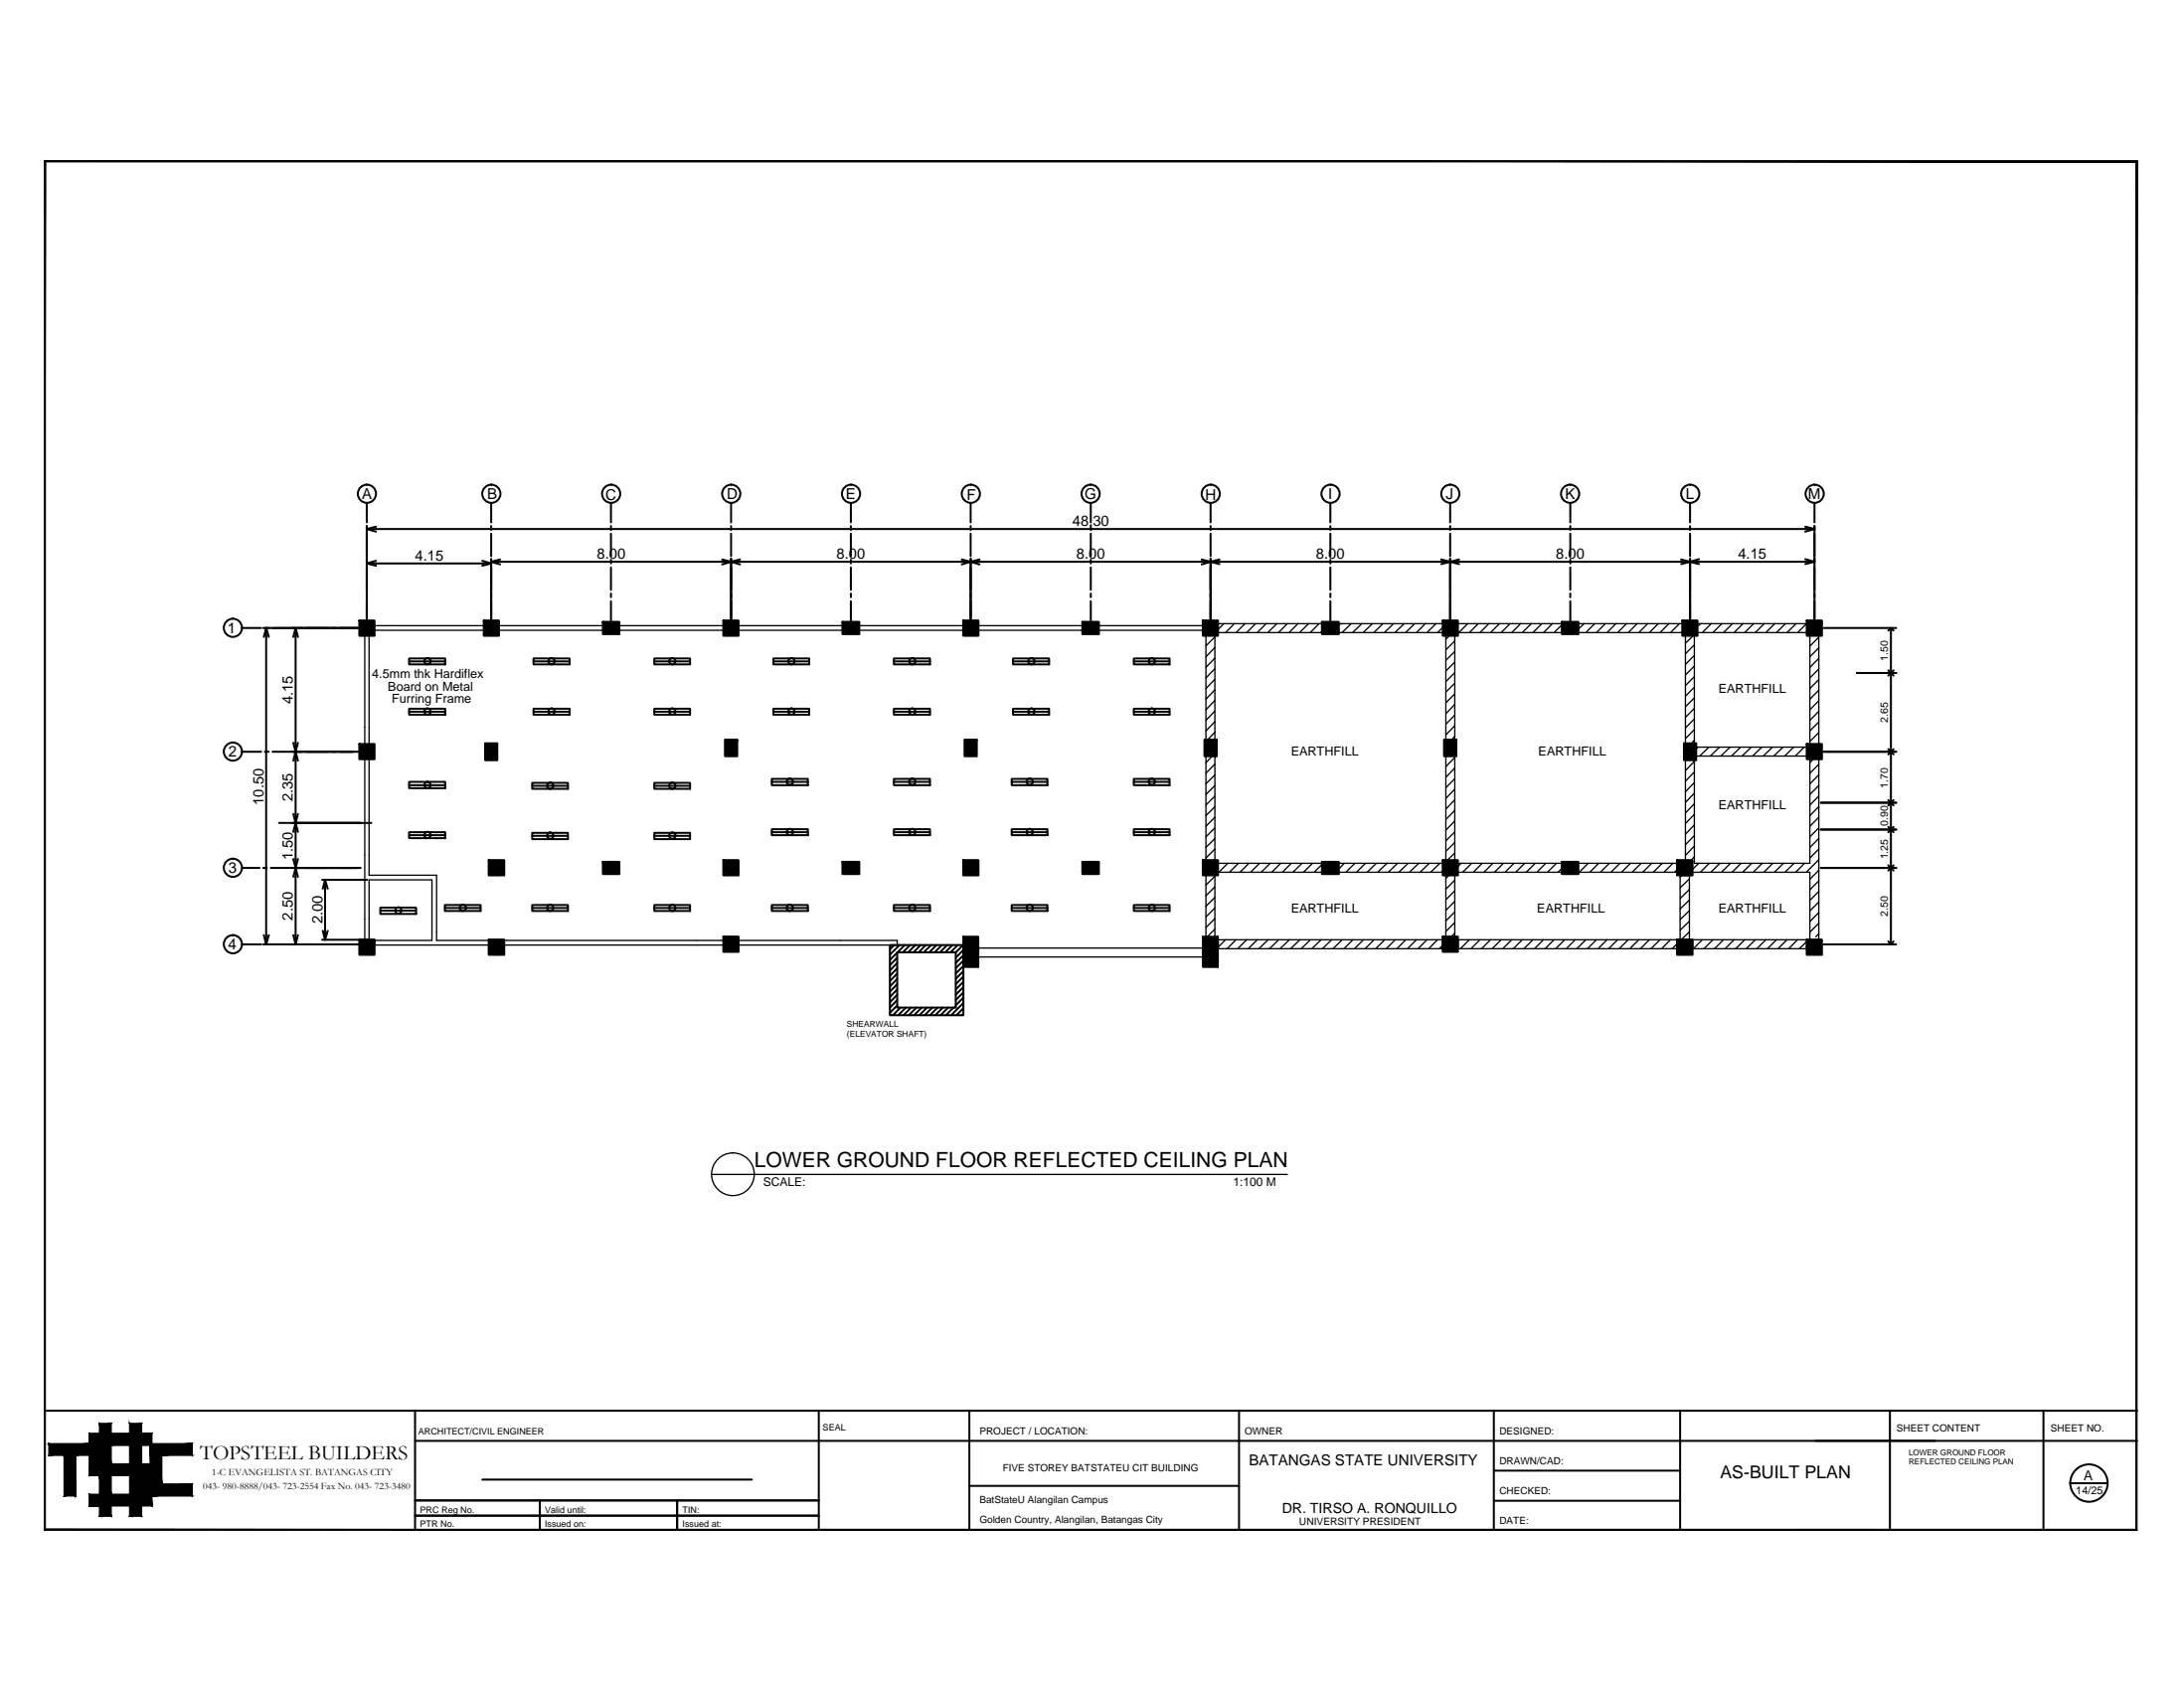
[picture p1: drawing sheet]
<svg xmlns="http://www.w3.org/2000/svg" width="279mm" height="216mm" viewBox="0 0 279 216" stroke-linecap="round" stroke-linejoin="round" font-family="sans-serif">
<!-- layer: 0.3 -->
<g fill="none" stroke="#000" stroke-width=".17">
<path d="M155.8 79.8h13.3M156.6 79.8l-.8 .7M157.9 79.8l-1.1 1.1M159.3 79.8l-1.2 1.1M160.6 79.8l-1.1 1.1M162 79.8l-1.2 1.1M163.3 79.8l-1.1 1.1M164.7 79.8l-1.2 1.1M166 79.8l-1.1 1.1M167.4 79.8l-1.1 1.1M168.8 79.8l-1.2 1.1M171.3 79.8h13.3"/>
<path d="M171.5 79.8l-.2 .2M172.9 79.8l-1.2 1.1M174.2 79.8l-1.2 1.1M175.6 79.8l-1.2 1.1M176.9 79.8l-1.2 1.1M178.3 79.8l-1.2 1.1M179.6 79.8l-1.2 1.1M181 79.8l-1.2 1.1M182.3 79.8l-1.1 1.1M183.7 79.8l-1.1 1.1M186.5 79.8h13.3M187.8 79.8l-1.2 1.1"/>
<path d="M189.1 79.8l-1.1 1.1M190.5 79.8l-1.2 1.1M191.8 79.8l-1.1 1.1M193.2 79.8l-1.2 1.1M194.5 79.8l-1.1 1.1M195.9 79.8l-1.2 1.1M197.2 79.8l-1.1 1.1M198.6 79.8l-1.1 1.1M199.8 79.9l-1 1M201.9 79.8h13.3M202.7 79.8l-.8 .7M204 79.8l-1.1 1.1"/>
<path d="M205.4 79.8l-1.2 1.1M206.7 79.8l-1.1 1.1M208.1 79.8l-1.2 1.1M209.4 79.8l-1.1 1.1M210.8 79.8l-1.2 1.1M212.1 79.8l-1.1 1.1M213.5 79.8l-1.1 1.1M214.9 79.8l-1.2 1.1M217.1 79.8h14.1M217.6 79.8l-.5 .4M218.9 79.8l-1.1 1.1M220.3 79.8l-1.2 1.1"/>
<path d="M221.6 79.8l-1.1 1.1M223 79.8l-1.2 1.1M224.3 79.8l-1.1 1.1M225.7 79.8l-1.1 1.1M227 79.8l-1.1 1.1M228.4 79.8l-1.1 1.1M229.8 79.8l-1.2 1.1M231.1 79.8l-1.1 1.1M46.7 81.3v13.9M46.7 97.1v23.1M47.2 81.3v13.9M47.2 97.1v14.8h8.7v8.4h6.6"/>
<path d="M47.9 80.6h14M47.9 80h14M63.8 80.6h13.3M63.8 80h13.3M79.2 80.6h13.4M79.2 80h13.4M94.5 80.6h13.3M94.5 80h13.3M109.9 80.6h13.3M109.9 80h13.3M125.2 80.6h13.3M125.2 80h13.3"/>
<path d="M140.6 80.6h13.3M140.6 80h13.3M154.3 81.3v13.3M154.3 96.7v13.3M155.1 96.7l-.8 .9M155.4 81.5l-1.1 1.1M155.4 82.8l-1.1 1.2M155.4 84.2l-1.1 1.2M155.4 85.5l-1.1 1.2M155.4 86.9l-1.1 1.2M155.4 88.2l-1.1 1.2M155.4 89.6l-1.1 1.2"/>
<path d="M155.4 90.9l-1.1 1.2M155.4 92.3l-1.1 1.2M155.4 93.7l-.9 .9M155.4 97.7l-1.1 1.2M155.4 99.1l-1.1 1.2M155.4 81.3v13.3M155.4 96.7v13.3M155.8 80.9h13.3M169.1 80.7l-.1 .2M171.3 80.9h13.3M184.6 80.2l-.7 .7M185 81.3v13.3"/>
<path d="M185 96.7v13.3M185.4 81.3l-.4 .5M186.1 82l-1.1 1.1M186.1 83.3l-1.1 1.2M186.1 84.7l-1.1 1.1M186.1 86l-1.1 1.2M186.1 87.4l-1.1 1.1M186.1 88.7l-1.1 1.2M186.1 90.1l-1.1 1.2M186.1 91.5l-1.1 1.1M186.1 92.8l-1.1 1.2M186.1 94.2l-.4 .4"/>
<path d="M186.1 96.9l-1.1 1.2M186.1 98.2l-1.1 1.2M186.1 99.6l-1.1 1.2M186.1 81.3v13.3M186.1 96.7v13.3M186.5 80.9h13.3M201.9 80.9h13.3M215.2 80.7l-.1 .2M215.6 81.3v13.8M215.6 97.2v12.8M216.6 81.3l-1 1M216.8 82.5l-1.2 1.1"/>
<path d="M216.8 83.8l-1.2 1.2M216.8 85.2l-1.2 1.1M216.8 86.5l-1.2 1.2M216.8 87.9l-1.2 1.1M216.8 89.3l-1.2 1.1M216.8 90.6l-1.2 1.2M216.8 92l-1.2 1.1M216.8 93.3l-1.2 1.2M216.8 94.7l-.4 .4M216.8 97.4l-1.2 1.2M216.8 98.7l-1.2 1.2M216.8 81.3v13.8"/>
<path d="M217 96.7h14.2M217 95.6h14.2M217.1 80.9h14.1M217.2 95.6l-.2 .3M218.6 95.6l-1.2 1.1M220 95.6l-1.2 1.1M221.3 95.6l-1.2 1.1M222.7 95.6l-1.2 1.1M224 95.6l-1.1 1.1M225.4 95.6l-1.2 1.1M226.8 95.6l-1.2 1.1M228.1 95.6l-1.2 1.1"/>
<path d="M229.5 95.6l-1.2 1.1M230.8 95.6l-1.1 1.1M231.2 96.6l-.2 .1M231.5 97.1v13.3h-14.7v-13.2M231.5 81.3v13.9M232 97.1l-.5 .5M232.7 81.5l-1.2 1.1M232.7 82.9l-1.2 1.1M232.7 84.2l-1.2 1.2M232.7 85.6l-1.2 1.1M232.7 86.9l-1.2 1.2M232.7 88.3l-1.2 1.1"/>
<path d="M232.7 89.6l-1.2 1.2M232.7 91l-1.2 1.1M232.7 92.3l-1.2 1.2M232.7 93.7l-1.2 1.1M232.7 95.1l-.1 .1M232.7 97.8l-1.2 1.1M232.7 99.1l-1.2 1.2M232.7 81.3v13.9M232.7 97.1v23.1M154.3 111.9v7.9M155.4 112.1l-1.1 1.1M155.4 114.8l-1.1 1.1"/>
<path d="M155.4 116.1l-1.1 1.2M155.4 117.5l-1.1 1.1M155.4 118.8l-1 1M155.4 113.4l-1.1 1.2M155.4 100.5l-1.1 1.1M155.4 101.8l-1.1 1.2M155.4 103.2l-1.1 1.1M155.4 104.5l-1.1 1.2M155.4 105.9l-1.1 1.1M155.4 107.2l-1.1 1.2M155.4 108.6l-1.1 1.1M155.4 110h-.1"/>
<path d="M155.4 111.9v7.9M155.8 110.4h13.3M155.8 111.6h13.3M157.1 110.4l-1.2 1.2M158.4 110.4l-1.1 1.2M159.8 110.4l-1.2 1.2M161.1 110.4l-1.1 1.2M162.5 110.4l-1.2 1.2M163.8 110.4l-1.1 1.2M165.2 110.4l-1.1 1.2M166.6 110.4l-1.2 1.2M167.9 110.4l-1.1 1.2"/>
<path d="M169.1 110.5l-1 1.1M171.3 110.4h13.3M171.3 111.6h13.3M172 110.4l-.7 .8M173.3 110.4l-1.1 1.2M174.7 110.4l-1.2 1.2M176.1 110.4l-1.2 1.2M177.4 110.4l-1.2 1.2M178.8 110.4l-1.2 1.2M180.1 110.4l-1.1 1.2M181.5 110.4l-1.2 1.2M182.9 110.4l-1.2 1.2"/>
<path d="M184.2 110.4l-1.2 1.2M184.6 111.4l-.2 .2M185 111.9v7.9M185.3 111.9l-.3 .5M186.1 112.6l-1.1 1.1M186.1 113.9l-1.1 1.2M186.1 115.3l-1.1 1.1M186.1 116.6l-1.1 1.2M186.1 118l-1.1 1.1M186.1 119.4l-.5 .4M186.1 100.9l-1.1 1.2M186.1 102.3l-1.1 1.2"/>
<path d="M186.1 103.6l-1.1 1.2M186.1 105l-1.1 1.2M186.1 106.4l-1.1 1.1M186.1 107.8l-1.1 1.1M186.1 109.1l-1 .9M186.1 111.9v7.9M186.5 110.4h13.3M186.5 111.6h13.3M186.9 110.4l-.4 .4M188.3 110.4l-1.2 1.2M189.6 110.4l-1.1 1.2M191 110.4l-1.2 1.2"/>
<path d="M192.3 110.4l-1.1 1.2M193.7 110.4l-1.2 1.2M195 110.4l-1.1 1.2M196.4 110.4l-1.1 1.2M197.8 110.4l-1.2 1.2M199.1 110.4l-1.1 1.2M199.8 111.1l-.5 .5M201.9 110.4h12.7M201.9 111.6h12.7M203.2 110.4l-1.2 1.2M204.5 110.4l-1.1 1.2M205.9 110.4l-1.2 1.2"/>
<path d="M207.2 110.4l-1.1 1.2M208.6 110.4l-1.2 1.2M209.9 110.4l-1.1 1.2M211.3 110.4l-1.1 1.2M212.7 110.4l-1.2 1.2M214 110.4l-1.1 1.2M214.6 111.2l-.4 .4M214.9 111.9v8.3M215.2 111.9l-.3 .3M216.1 112.4l-1.2 1.2M216.1 113.8l-1.2 1.1M216.1 115.1l-1.2 1.2"/>
<path d="M216.1 116.5l-1.2 1.1M216.1 117.8l-1.2 1.2M216.1 119.2l-1 1M216.1 111.9v8.3M216.5 111.6h15v8.6M216.8 100.1l-1.2 1.2M216.8 101.4l-1.2 1.2M216.8 102.8l-1.2 1.2M216.8 104.2l-1.2 1.1M216.8 105.5l-1.2 1.2M216.8 106.9l-1.2 1.1M216.8 108.2l-1.2 1.2"/>
<path d="M216.8 109.6l-.5 .4M217.3 110.4l-.8 .8M218.7 110.4l-1.2 1.2M220 110.4l-1.1 1.2M221.4 110.4l-1.2 1.2M222.7 110.4l-1.1 1.2M224.1 110.4l-1.2 1.2M225.4 110.4l-1.1 1.2M226.8 110.4l-1.1 1.2M228.1 110.4l-1.1 1.2M229.5 110.4l-1.1 1.2M230.9 110.4l-1.2 1.2"/>
<path d="M232.7 100.5l-1.2 1.1M232.7 101.8l-1.2 1.2M232.7 103.2l-1.2 1.1M232.7 104.5l-1.2 1.2M232.7 105.9l-1.2 1.1M232.7 107.2l-1.2 1.2M232.7 108.6l-1.2 1.1M232.7 110l-1.6 1.6M232.7 111.3l-1.2 1.2M232.7 112.7l-1.2 1.1M232.7 114l-1.2 1.2M232.7 115.4l-1.2 1.1"/>
<path d="M232.7 116.7l-1.2 1.2M232.7 118.1l-1.2 1.1M232.7 119.4l-.4 .4M47.2 120.2v-7.7h8.1v7.8h-7.4M47.9 120.9h14.6M64.5 120.3h28.1M64.5 120.9h28.1M94.5 120.3h20.3v.6h-20.3M125.2 121.3h28.7M125.2 122.4h28.7M155.8 120.2h28.8M155.8 121.3h28.8"/>
<path d="M156.8 120.2l-1 1M158.1 120.2l-1.1 1.1M159.5 120.2l-1.2 1.1M160.8 120.2l-1.1 1.1M162.2 120.2l-1.1 1.1M163.6 120.2l-1.2 1.1M164.9 120.2l-1.1 1.1M166.3 120.2l-1.2 1.1M167.7 120.2l-1.2 1.1M169 120.2l-1.2 1.1M170.4 120.2l-1.2 1.1M171.7 120.2l-1.2 1.1"/>
<path d="M173.1 120.2l-1.2 1.1M174.4 120.2l-1.1 1.1M175.8 120.2l-1.2 1.1M177.1 120.2l-1.1 1.1M178.5 120.2l-1.2 1.1M179.8 120.2l-1.1 1.1M181.2 120.2l-1.1 1.1M182.6 120.2l-1.2 1.1M183.9 120.2l-1.1 1.1M184.6 120.9l-.5 .4M186.5 120.2h28.1M186.5 121.3h28.1"/>
<path d="M186.6 120.2l-.1 .1M188 120.2l-1.2 1.1M189.3 120.2l-1.1 1.1M190.7 120.2l-1.2 1.1M192 120.2l-1.1 1.1M193.4 120.2l-1.2 1.1M194.7 120.2l-1.1 1.1M196.1 120.2l-1.1 1.1M197.5 120.2l-1.2 1.1M198.8 120.2l-1.1 1.1M200.2 120.2l-1.2 1.1M201.5 120.2l-1.1 1.1"/>
<path d="M202.9 120.2l-1.2 1.1M204.2 120.2l-1.1 1.1M205.6 120.2l-1.2 1.1M206.9 120.2l-1.1 1.1M208.3 120.2l-1.1 1.1M209.6 120.2l-1.1 1.1M211 120.2l-1.1 1.1M212.4 120.2l-1.2 1.1M213.7 120.2l-1.1 1.1M214.6 120.7l-.7 .6M216.5 120.2h14.7M216.5 121.3h14.7"/>
<path d="M217.8 120.2l-1.2 1.1M219.1 120.2l-1.1 1.1M220.5 120.2l-1.2 1.1M221.8 120.2l-1.1 1.1M223.2 120.2l-1.1 1.1M224.6 120.2l-1.2 1.1M225.9 120.2l-1.1 1.1M227.3 120.2l-1.2 1.1M228.6 120.2l-1.1 1.1M230 120.2l-1.2 1.1M231.2 120.4l-1 .9"/>
</g>
<!-- layer: 0 -->
<g fill="none" stroke="#000" stroke-width=".25">
<path d="M46.9 64.3v2.5M46.9 67.3v.5M46.9 68.3v2.8M46.9 71.6v.5h1.2M46.9 72.6v2.9M46.9 75.9v.5M46.9 76.9v2.5M46.9 67.7h1.2M48.1 67.4l-1.2 .3 1.2 .3M48.1 71.7l-1.2 .4 1.2 .3M61.7 71.7l1.1 .4-1.1 .3M62.8 64.3v2.5"/>
<path d="M62.8 67.3v.5M62.8 68.3v2.8M62.8 71.6v.5h-1.1M62.8 72.6v2.9M62.8 75.9v.5M62.8 76.9v2.5M62.8 71.9h1.2M64 71.6l-1.2 .3 1.2 .3M78.2 64.3v2.5M78.2 67.3v.5M78.2 68.3v2.8M78.2 71.6v.5"/>
<path d="M78.2 72.6v2.9M78.2 75.9v.5M78.2 76.9v2.5M92.4 71.6l1.1 .3-1.1 .3M92.4 71.9h2.3M93.5 64.3v2.5M93.5 67.3v.5M93.5 68.3v2.8M93.5 71.6v.5M93.5 72.6v2.9M93.5 75.9v.5M93.5 76.9v2.5"/>
<path d="M94.7 71.6l-1.2 .3 1.2 .3M108.9 64.3v2.5M108.9 67.3v.5M108.9 68.3v2.8M108.9 71.6v.5M108.9 72.6v2.9M108.9 75.9v.5M108.9 76.9v2.5M123 71.6l1.2 .3-1.2 .3M123 71.9h2.3M124.2 64.3v2.5M124.2 67.3v.5"/>
<path d="M124.2 68.3v2.8M124.2 71.6v.5M124.2 72.6v2.9M124.2 75.9v.5M124.2 76.9v2.5M125.3 71.6l-1.1 .3 1.1 .3M139.5 64.3v2.5M139.5 67.3v.5M139.5 68.3v2.8M139.5 71.6v.5M139.5 72.6v2.9M139.5 75.9v.5"/>
<path d="M139.5 76.9v2.5M153.7 71.6l1.2 .3-1.2 .3M153.7 71.9h2.3M154.9 64.3v2.5M154.9 67.3v.5M154.9 68.3v2.8M154.9 71.6v.5M154.9 72.6v2.9M154.9 75.9v.5M154.9 76.9v2.5M156 71.6l-1.1 .3 1.1 .3M170.2 64.3v2.5"/>
<path d="M170.2 67.3v.5M170.2 68.3v2.8M170.2 71.6v.5M170.2 72.6v2.9M170.2 75.9v.5M170.2 76.9v2.5M184.4 71.6l1.1 .3-1.1 .3M184.4 71.9h2.3M185.5 64.3v2.5M185.5 67.3v.5M185.5 68.3v2.8M185.5 71.6v.5"/>
<path d="M185.5 72.6v2.9M185.5 75.9v.5M185.5 76.9v2.5M186.7 71.6l-1.2 .3 1.2 .3M200.9 64.3v2.5M200.9 67.3v.5M200.9 68.3v2.8M200.9 71.6v.5M200.9 72.6v2.9M200.9 75.9v.5M200.9 76.9v2.5M215.1 71.6l1.1 .3-1.1 .3"/>
<path d="M215.1 71.9h2.3M217.4 71.5l-1.2 .4 1.2 .3M230.9 67.4l1.2 .3-1.2 .3M230.9 71.5l1.2 .4-1.2 .3M230.9 71.9h1.2M230.9 67.7h1.2M30.9 80.3h2.5M30.9 96.2h2.5M33.8 81.5l.3-1.2 .3 1.2M33.9 80.3h.5M33.9 96.2h.5M34.1 80.3v1.2"/>
<path d="M34.9 80.3h2.8M34.9 96.2h2.8M37.5 81.5l.3-1.2 .3 1.2M37.5 95l.3 1.2 .3-1.2M37.5 97.3l.3-1.1 .3 1.1M37.8 80.3v1.2M37.8 95v2.3M38.2 80.3h.5M38.2 96.2h.5M39.2 80.3h2.9M39.2 96.2h2.9M42.5 80.3h.5"/>
<path d="M42.5 96.2h.5M43.5 80.3h2.5M43.5 96.2h2.5M52.3 90.6h4.7v.8h-4.7zM52.3 84.2h4.7v.8h-4.7zM52.3 91h4.7M52.3 84.6h4.7M68.3 90.6h4.6v.8h-4.6zM68.3 84.2h4.6v.8h-4.6zM68.3 91h4.6M68.3 84.6h4.6M83.7 90.6h4.6v.8h-4.6z"/>
<path d="M83.7 84.2h4.6v.8h-4.6zM83.7 91h4.6M83.7 84.6h4.6M98.7 99.6h4.6v.8h-4.6zM98.9 90.6h4.6v.8h-4.6zM98.9 84.2h4.6v.8h-4.6zM98.9 91h4.6M98.9 84.6h4.6M114.4 90.6h4.6v.8h-4.6zM114.4 84.2h4.6v.8h-4.6zM114.4 99.6h4.6v.8h-4.6zM114.4 91h4.6"/>
<path d="M114.4 84.6h4.6M129.4 99.6h4.6v.8h-4.6zM129.6 90.6h4.6v.8h-4.6zM129.6 84.2h4.6v.8h-4.6zM129.6 91h4.6M129.6 84.6h4.6M145 90.6h4.6v.8h-4.6zM145 84.2h4.6v.8h-4.6zM145 99.6h4.6v.8h-4.6zM145 91h4.6M145 84.6h4.6M233.3 80.3h9.3"/>
<path d="M233.3 96.2h9.3M237.5 86.1h5.1M241.6 80.7l.3-.4 .3 .4M241.6 85.7l.3 .4 .3-.4M241.6 86.4l.3-.3 .3 .3M241.6 95.8l.3 .4 .3-.4M241.6 96.5l.3-.3 .3 .3M241.9 80.3v40.5M30.9 111h2.3M33.7 111h.4M33.8 119.6l.3 1.2 .3-1.2M34.1 119.6v1.2"/>
<path d="M34.6 111h2.9M35.7 105.3h11.8M37.5 104.1l.3 1.2 .3-1.2M37.5 112.2l.3-1.2 .3 1.2M37.5 119.6l.3 1.2 .3-1.2M37.5 106.4l.3-1.1 .3 1.1M37.5 109.9l.3 1.1 .3-1.1M37.8 104.1v2.3M37.8 109.9v2.3M37.8 119.6v1.2M38 111h.5M39 111h2.8"/>
<path d="M41.3 119.1l.3 1.1 .3-1.1M41.3 113.7l.3-1.2 .3 1.2M41.6 112.5v1.2M41.6 119.1v1.1M42.3 111h.5M43.3 111h2.3M48.7 116.1h4.5v.8h-4.5zM48.7 116.5h4.5M52.3 106.4h4.7v.8h-4.7zM52.3 100h4.7v.8h-4.7zM52.3 106.8h4.7M52.3 100.4h4.7"/>
<path d="M56.9 115.8h4.6v.7h-4.6zM56.9 116.1h4.6M68.1 106.5h4.6v.8h-4.6zM68.1 100.1h4.6v.8h-4.6zM68.1 115.8h4.6v.7h-4.6zM68.1 116.1h4.6M68.1 106.9h4.6M68.1 100.5h4.6M83.7 106.5h4.6v.8h-4.6zM83.7 100.1h4.6v.8h-4.6zM83.7 115.8h4.6v.7h-4.6zM83.7 116.1h4.6"/>
<path d="M83.7 106.9h4.6M83.7 100.5h4.6M98.7 106.1h4.6v.7h-4.6zM98.7 115.8h4.6v.7h-4.6zM98.7 116.1h4.6M98.7 106.4h4.6M98.7 100h4.6M114.4 106.1h4.6v.7h-4.6zM114.4 115.8h4.6v.7h-4.6zM114.4 116.1h4.6M114.4 106.4h4.6M114.4 100h4.6"/>
<path d="M123.2 119.8h2v3.9h-2zM129.4 106.1h4.6v.7h-4.6zM129.4 115.8h4.6v.7h-4.6zM129.4 116.1h4.6M129.4 106.4h4.6M129.4 100h4.6M145 106.1h4.6v.7h-4.6zM145 115.8h4.6v.7h-4.6zM145 116.1h4.6M145 106.4h4.6M145 100h4.6M153.9 119.8h1.9v3.9h-1.9z"/>
<path d="M214.9 111.9h1.2M232.9 111h9.7M232.9 102.7h9.7M232.9 106.1h9.7M241.6 102.3l.3 .4 .3-.4M241.6 103l.3-.3 .3 .3M241.6 105.8l.3 .3 .3-.3M241.6 106.4l.3-.3 .3 .3M241.6 110.7l.3 .3 .3-.3M241.6 111.4l.3-.4 .3 .4M30.9 120.8h2.5M33.9 120.8h.5"/>
<path d="M34.9 120.8h2.8M38.2 120.8h.5M39.2 120.8h2.9M42.5 120.8h.5M43.5 120.8h2.5M47.9 120.2v.8M125.2 121.2v.7M155.8 121.3v-1.1v1.1M184.6 120.2v1.1M186.5 120.2v1.1M214.6 120.2v1.1M214.9 120.2h1.2"/>
<path d="M216.5 120.2v1.1M231.2 120.2v1.1M233.3 120.8h9.3M241.6 120.4l.3 .4 .3-.4"/>
<circle cx="46.9" cy="63.2" r="1.16"/>
<circle cx="62.9" cy="63.2" r="1.16"/>
<circle cx="78.2" cy="63.2" r="1.16"/>
<circle cx="93.5" cy="63.2" r="1.16"/>
<circle cx="108.9" cy="63.2" r="1.16"/>
<circle cx="124.2" cy="63.2" r="1.16"/>
<circle cx="139.5" cy="63.2" r="1.16"/>
<circle cx="154.9" cy="63.2" r="1.16"/>
<circle cx="170.2" cy="63.2" r="1.16"/>
<circle cx="185.5" cy="63.2" r="1.16"/>
<circle cx="200.9" cy="63.2" r="1.16"/>
<circle cx="216.2" cy="63.2" r="1.16"/>
<circle cx="232.1" cy="63.2" r="1.16"/>
<circle cx="29.8" cy="96.1" r="1.16"/>
<circle cx="29.8" cy="80.3" r="1.16"/>
<circle cx="54.7" cy="84.6" r=".4"/>
<circle cx="54.7" cy="91" r=".4"/>
<circle cx="70.6" cy="84.6" r=".4"/>
<circle cx="70.6" cy="91" r=".4"/>
<circle cx="86" cy="91" r=".4"/>
<circle cx="86" cy="84.6" r=".4"/>
<circle cx="101" cy="100" r=".4"/>
<circle cx="101.3" cy="91" r=".4"/>
<circle cx="101.3" cy="84.6" r=".4"/>
<circle cx="116.7" cy="84.6" r=".4"/>
<circle cx="116.7" cy="91" r=".4"/>
<circle cx="116.7" cy="100" r=".4"/>
<circle cx="131.7" cy="100" r=".4"/>
<circle cx="131.9" cy="91" r=".4"/>
<circle cx="131.9" cy="84.6" r=".4"/>
<circle cx="147.4" cy="91" r=".4"/>
<circle cx="147.4" cy="84.6" r=".4"/>
<circle cx="147.4" cy="100" r=".4"/>
<circle cx="29.8" cy="111" r="1.16"/>
<circle cx="51" cy="116.5" r=".4"/>
<circle cx="54.7" cy="100.4" r=".4"/>
<circle cx="54.7" cy="106.8" r=".4"/>
<circle cx="59.2" cy="116.1" r=".4"/>
<circle cx="70.4" cy="106.9" r=".4"/>
<circle cx="70.4" cy="100.5" r=".4"/>
<circle cx="70.4" cy="116.1" r=".4"/>
<circle cx="86" cy="106.9" r=".4"/>
<circle cx="86" cy="100.5" r=".4"/>
<circle cx="86" cy="116.1" r=".4"/>
<circle cx="101" cy="116.1" r=".4"/>
<circle cx="101" cy="106.4" r=".4"/>
<circle cx="116.7" cy="106.4" r=".4"/>
<circle cx="116.7" cy="116.1" r=".4"/>
<circle cx="131.7" cy="116.1" r=".4"/>
<circle cx="131.7" cy="106.4" r=".4"/>
<circle cx="147.4" cy="116.1" r=".4"/>
<circle cx="147.4" cy="106.4" r=".4"/>
<circle cx="29.8" cy="120.8" r="1.16"/>
</g>
<g fill="#000" stroke="#000" stroke-width=".13">
<path d="M46 79.4l1.9 1.9v-1.9zM46 79.4l1.9 1.9h-1.9z"/>
<path d="M61.9 79.4l1.9 1.9v-1.9zM61.9 79.4l1.9 1.9h-1.9z"/>
<path d="M77.1 79.6l2.1 1.5v-1.5zM77.1 79.6l2.1 1.5h-2.1z"/>
<path d="M92.6 79.4l1.9 1.9v-1.9zM92.6 79.4l1.9 1.9h-1.9z"/>
<path d="M107.8 79.6l2.1 1.5v-1.5zM107.8 79.6l2.1 1.5h-2.1z"/>
<path d="M123.2 79.4l2 1.9v-1.9zM123.2 79.4l2 1.9h-2z"/>
<path d="M138.5 79.6l2.1 1.5v-1.5zM138.5 79.6l2.1 1.5h-2.1z"/>
<path d="M153.9 79.4l1.9 1.9v-1.9zM153.9 79.4l1.9 1.9h-1.9z"/>
<path d="M169.1 79.6l2.2 1.5v-1.5zM169.1 79.6l2.2 1.5h-2.2z"/>
<path d="M184.6 79.4l1.9 1.9v-1.9zM184.6 79.4l1.9 1.9h-1.9z"/>
<path d="M199.8 79.6l2.1 1.5v-1.5zM199.8 79.6l2.1 1.5h-2.1z"/>
<path d="M215.2 79.4l1.9 1.9v-1.9zM215.2 79.4l1.9 1.9h-1.9z"/>
<path d="M231.2 79.4l1.9 1.9v-1.9zM231.2 79.4l1.9 1.9h-1.9z"/>
<path d="M46 95.2l1.9 1.9v-1.9zM46 95.2l1.9 1.9h-1.9z"/>
<path d="M62.1 95.1l1.5 2.1v-2.1zM62.1 95.1l1.5 2.1h-1.5z"/>
<path d="M92.8 94.6l1.5 2.1v-2.1zM92.8 94.6l1.5 2.1h-1.5z"/>
<path d="M123.4 94.6l1.5 2.1v-2.1zM123.4 94.6l1.5 2.1h-1.5z"/>
<path d="M154.1 94.6l1.5 2.1v-2.1zM154.1 94.6l1.5 2.1h-1.5z"/>
<path d="M184.8 94.6l1.5 2.1v-2.1zM184.8 94.6l1.5 2.1h-1.5z"/>
<path d="M215.4 95.1l1.6 2.1v-2.1zM215.4 95.1l1.6 2.1h-1.6z"/>
<path d="M231.2 95.2l1.9 1.9v-1.9zM231.2 95.2l1.9 1.9h-1.9z"/>
<path d="M62.5 110l2 1.9v-1.9zM62.5 110l2 1.9h-2z"/>
<path d="M77.1 110.3l2.1 1.5v-1.5zM77.1 110.3l2.1 1.5h-2.1z"/>
<path d="M92.6 110l1.9 1.9v-1.9zM92.6 110l1.9 1.9h-1.9z"/>
<path d="M92.6 119.8l1.9 1.9v-1.9zM92.6 119.8l1.9 1.9h-1.9z"/>
<path d="M107.8 110.3l2.1 1.5v-1.5zM107.8 110.3l2.1 1.5h-2.1z"/>
<path d="M123.2 119.8l2 1.5v-1.5zM123.2 119.8l2 1.5h-2z"/>
<path d="M123.2 110l2 1.9v-1.9zM123.2 110l2 1.9h-2z"/>
<path d="M138.5 110.3l2.1 1.5v-1.5zM138.5 110.3l2.1 1.5h-2.1z"/>
<path d="M153.9 119.8l1.9 3.9v-3.9zM153.9 119.8l1.9 3.9h-1.9z"/>
<path d="M153.9 110l1.9 1.9v-1.9zM153.9 110l1.9 1.9h-1.9z"/>
<path d="M169.1 110.3l2.2 1.5v-1.5zM169.1 110.3l2.2 1.5h-2.2z"/>
<path d="M184.6 110l1.9 1.9v-1.9zM184.6 110l1.9 1.9h-1.9z"/>
<path d="M184.6 119.8l1.9 1.9v-1.9zM184.6 119.8l1.9 1.9h-1.9z"/>
<path d="M199.8 110.3l2.1 1.5v-1.5zM199.8 110.3l2.1 1.5h-2.1z"/>
<path d="M214.6 110l1.9 1.9v-1.9zM214.6 110l1.9 1.9h-1.9z"/>
<path d="M46 120.2l1.9 1.9v-1.9zM46 120.2l1.9 1.9h-1.9z"/>
<path d="M62.5 120.2l2 1.9v-1.9zM62.5 120.2l2 1.9h-2z"/>
<path d="M123.2 121.3l2 2.4v-2.4zM123.2 121.3l2 2.4h-2z"/>
<path d="M214.6 120.2l1.9 1.9v-1.9zM214.6 120.2l1.9 1.9h-1.9z"/>
<path d="M231.2 120.2l1.9 1.9v-1.9zM231.2 120.2l1.9 1.9h-1.9z"/>
</g>
<g fill="none" stroke="#000" stroke-width=".3">
<path d="M46 79.4h1.9v1.9h-1.9zM61.9 79.4h1.9v1.9h-1.9zM77.1 79.6h2.1v1.5h-2.1zM92.6 79.4h1.9v1.9h-1.9zM107.8 79.6h2.1v1.5h-2.1zM123.2 79.4h2v1.9h-2zM138.5 79.6h2.1v1.5h-2.1zM153.9 79.4h1.9v1.9h-1.9zM169.1 79.6h2.2v1.5h-2.2zM184.6 79.4h1.9v1.9h-1.9zM199.8 79.6h2.1v1.5h-2.1zM215.2 79.4h1.9v1.9h-1.9z"/>
<path d="M231.2 79.4h1.9v1.9h-1.9zM46 95.2h1.9v1.9h-1.9zM62.1 95.1h1.5v2.1h-1.5zM92.8 94.6h1.5v2.1h-1.5zM123.4 94.6h1.5v2.1h-1.5zM154.1 94.6h1.5v2.1h-1.5zM184.8 94.6h1.5v2.1h-1.5zM215.4 95.1h1.6v2.1h-1.6zM231.2 95.2h1.9v1.9h-1.9zM62.5 110h2v1.9h-2zM77.1 110.3h2.1v1.5h-2.1zM92.6 110h1.9v1.9h-1.9z"/>
<path d="M92.6 119.8h1.9v1.9h-1.9zM107.8 110.3h2.1v1.5h-2.1zM123.2 110h2v1.9h-2zM138.5 110.3h2.1v1.5h-2.1zM153.9 110h1.9v1.9h-1.9zM169.1 110.3h2.2v1.5h-2.2zM184.6 110h1.9v1.9h-1.9zM184.6 119.8h1.9v1.9h-1.9zM199.8 110.3h2.1v1.5h-2.1zM214.6 110h1.9v1.9h-1.9zM46 120.2h1.9v1.9h-1.9zM62.5 120.2h2v1.9h-2z"/>
<path d="M214.6 120.2h1.9v1.9h-1.9zM231.2 120.2h1.9v1.9h-1.9z"/>
</g>
<!-- layer: 0.1 -->
<g fill="none" stroke="#000" stroke-width=".25">
<path d="M216.2 64.3v2.5M216.2 67.3v.5M216.2 68.3v2.8M216.2 71.6v.5M216.2 72.6v2.9M216.2 75.9v.5M216.2 76.9v2.5M232.1 64.3v2.5M232.1 67.3v.5M232.1 68.3v2.8M232.1 71.6v.5M232.1 72.6v2.9"/>
<path d="M232.1 75.9v.5M232.1 76.9v2.5"/>
</g>
<!-- layer: 0.08 -->
<g fill="none" stroke="#000" stroke-width=".25">
<path d="M46.9 67.3v11.8M48.1 67.7h182.8M48.1 72.1h13.6M62.8 71.5v7.6M64 71.9h28.4M93.5 71.5v7.6M94.7 71.9h28.3M124.2 71.5v7.6M125.3 71.9h28.4M154.9 71.5v7.6M156 71.9h28.4M185.5 71.5v7.6"/>
<path d="M186.7 71.9h28.4M216.2 71.5v7.6M217.4 71.9h13.5M232.1 67.3v11.8M33.7 80.3h12M34.1 81.5v38.1M37.4 96.2h7.7M37.8 81.5v13.5M37.8 97.3v6.8M37.4 105.3h8.7M37.4 111h8.7M37.8 106.4v3.5"/>
<path d="M37.8 112.2v7.4M41.2 112.5h5.8M41.6 113.7v5.4M33.7 120.8h12M41.2 120.2h5.8"/>
</g>
<!-- layer: 0.3 -->
<g fill="none" stroke="#000" stroke-width=".25">
<path d="M12.8 184.8v2.5M18 188.6v2.6M264.8 189.7h4.8"/>
<circle cx="267.2" cy="189.7" r="2.39"/>
</g>
<!-- layer: SHEET -->
<g fill="none" stroke="#000" stroke-width=".25">
<path d="M5.6 180.4h267.8M53.1 180.4v15.4M53.1 184.3h220.3M53.1 193.9h51.6M53.1 191.9h51.6M61.7 189.2h34.5M69.1 191.9v3.9M86.6 191.9v3.9M104.7 180.4v15.4M124 180.4v15.4M124 190h34.5M158.5 180.4v15.4"/>
<path d="M191.1 192h23.8M191.1 188.1h23.8M191.1 180.4v15.4M214.9 180.4v15.4M241.8 180.4v15.4M261.4 180.4v15.4"/>
</g>
<!-- layer: WALL -->
<g fill="#000" stroke="#000" stroke-width=".13">
<path d="M5.6 20.5v.2h267.6zM5.6 20.5h267.8l-.2 .2z"/>
<path d="M273.4 20.5l-.2 .2v174.9zM273.4 20.5v175.3l-.2-.2z"/>
<path d="M5.8 20.5l-.2 175.3 .2-.2zM5.6 20.5h.2l-.2 175.3z"/>
<path d="M5.8 195.6l267.6 .2-.2-.2zM5.8 195.6l267.6 .2h-267.8z"/>
</g>
<!-- layer: WALLS -->
<g fill="none" stroke="#000" stroke-width=".25">
<path d="M114.4 120.9l-.6 .5M114.8 121.8h7.5v7.1h-7.5zM114.8 122.5l-1 1M114.8 123.2l-1 .9M114.8 123.8l-1 1M114.8 124.5l-1 1M114.8 125.2l-1 1M114.8 125.9l-1 .9M114.8 126.5l-1 1M114.8 127.2l-1 1M114.8 127.9l-1 1M114.8 128.6l-1 1"/>
<path d="M115.1 120.9l-1.3 1.2M115.2 128.9l-1 1M115.8 120.9l-2 1.9M115.9 128.9l-1 1M116.4 120.9l-.9 .9M116.4 120.9h-2.6v9h9.4v-9h-6.1M116.4 120.9h.7M116.6 128.9l-1 1M117.1 120.9l-1 .9M117.2 128.9l-.9 1M117.8 120.9l-1 .9M117.9 128.9l-1 1"/>
<path d="M118.5 120.9l-1 .9M118.6 128.9l-1 1M119.1 120.9l-.9 .9M119.3 128.9l-1 1M119.8 120.9l-1 .9M119.9 128.9l-.9 1M120.5 120.9l-1 .9M120.6 128.9l-1 1M121.2 120.9l-1 .9M121.3 128.9l-1 1M121.8 120.9l-.9 .9M122 128.9l-1 1"/>
<path d="M122.5 120.9l-.9 .9M123.2 120.9l-1 .9M123.2 121.5l-.9 1M123.2 127.6l-.9 1M123.2 122.2l-.9 1M123.2 122.9l-.9 .9M123.2 123.5l-.9 1M123.2 124.2l-.9 1M123.2 124.9l-.9 1M123.2 125.6l-.9 .9M123.2 126.3l-.9 .9M123.2 126.9l-.9 1"/>
<path d="M123.2 128.3l-1.5 1.6M123.2 129l-.8 .9M123.2 129.6l-.2 .3"/>
</g>
<!-- layer: 0.1 -->
<g fill="none" stroke="#000" stroke-width=".17">
<path d="M91 150.2h73.7"/>
<circle cx="93.8" cy="150.2" r="2.73"/>
</g>
<!-- layer: T -->
<g fill="#000" stroke="#000" stroke-width=".13">
<path d="M8.3 186l1.3 5.2v-5.2zM8.3 186l1.3 5.2h-1.3z"/>
<path d="M6.4 184.8l5.1 1.2v-1.2zM6.4 184.8l5.1 1.2h-5.1z"/>
</g>
<!-- layer: 0.3 -->
<g fill="#000" stroke="#000" stroke-width=".13">
<path d="M8.2 191.4h1.5l-.2-.3zM8.2 191.4l.2-.3h1.1zM8.2 186.2v5.2l.2-.3zM8.4 185.9v5.2l-.2-4.9zM6.2 186.2h2l.2-.3zM6.5 185.9h1.9l-2.2 .3zM6.2 184.6v1.6l.3-.3zM6.2 184.6l.3 .3v1zM6.2 184.6l.3 .3 5.2-.3zM6.5 184.9l5.2-.3-.3 .3zM11.7 184.6l-.3 .3 .3 1.3zM11.4 184.9l.3 1.3-.3-.3zM9.7 186.2h2l-.3-.3zM9.5 185.9h1.9l-1.7 .3zM9.5 185.9l.2 5.5v-5.2zM9.5 185.9l.2 5.5-.2-.3z"/>
<path d="M12.7 188.6v2.6h.3zM12.7 188.6h.3v2.6z"/>
<path d="M12.7 192.5l.3 1.2v-1.2zM12.7 192.5l.3 1.2-.3 .2zM13 193.7l-.3 .2 1.3-.2zM12.7 193.9l1.3-.2 .2 .2zM14 192.5v1.2l.2 .2zM14 192.5h.2v1.4z"/>
<path d="M14 188.6v2.6h.2zM14 188.6h.2v2.6z"/>
<path d="M14 184.8v2.5h.2zM14 184.8h.2v2.5z"/>
<path d="M14 182.3v1.1h.2zM14 182.3l.2-.3v1.4zM13 182.3h1l.2-.3zM12.7 182h1.5l-1.2 .3zM12.7 182l.3 1.4v-1.1zM12.7 182l.3 1.4h-.3z"/>
<path d="M16.6 184.8l.3 2.5v-2.5zM16.6 184.8l.3 2.5h-.3z"/>
<path d="M16.6 188.6l.3 2.6v-2.6zM16.6 188.6l.3 2.6h-.3z"/>
<path d="M16.6 192.5l.3 1.2v-1.2zM16.6 192.5l.3 1.2-.3 .2zM16.6 193.9l1.3-.2h-1zM16.6 193.9l1.3-.2 .2 .2zM17.9 192.5v1.2l.2 .2zM17.9 192.5h.2v1.4z"/>
<path d="M17.9 182.3v1.1h.2zM17.9 182.3l.2-.3v1.4zM16.9 182.3h1l.2-.3zM16.6 182h1.5l-1.2 .3zM16.6 182l.3 1.4v-1.1zM16.6 182l.3 1.4h-.3z"/>
<path d="M17.9 184.8l.2 2.5v-2.5zM17.9 184.8l.2 2.5h-.2z"/>
<path d="M18.1 188.5l-.2 .2 .2 2.7zM17.9 188.7l.2 2.7-.2-.3zM11.7 191.4h6.4l-.2-.3zM11.4 191.1h6.5l-6.2 .3zM11.4 191.1l.3 1.3v-1zM11.4 191.1l.3 1.3-.3 .2zM11.7 192.4l-.3 .2 7.8-.2zM11.4 192.6l7.8-.2 .2 .2zM19.2 187.5v4.9l.2 .2zM19.2 187.5l.2-.3v5.4zM12.7 187.5h6.5l.2-.3zM13 187.2h6.4l-6.7 .3zM12.7 184.6v2.9l.3-.3zM12.7 184.6l.3 .3v2.3zM12.7 184.6l.3 .3 6.2-.3zM13 184.9l6.2-.3 .2 .3zM19.2 183.6v1l.2 .3zM19.2 183.6l.2-.3v1.6zM11.7 183.6h7.5l.2-.3zM11.4 183.3h8l-7.7 .3zM11.4 183.3l.3 4.7v-4.4zM11.4 183.3l.3 4.7h-.3zM11.4 188l.3 .5v-.5zM11.4 188l.3 .5-.3 .2zM11.7 188.5l-.3 .2 6.7-.2zM11.4 188.7l6.7-.2-.2 .2z"/>
<path d="M24.4 184.9v1l.2 .3zM24.6 184.6v1.6l-.2-1.3zM19.4 184.9h5l.2-.3zM19.2 184.6h5.4l-5.2 .3zM19.2 184.6l.2 6.5v-6.2zM19.2 184.6l.2 6.5-.2 .3zM19.4 191.1l-.2 .3 5.2-.3zM19.2 191.4l5.2-.3 .2 .3zM24.4 190v1.1l.2 .3zM24.4 190l.2-.2v1.6zM20.5 190h3.9l.2-.2zM20.5 190l.2-.2h3.9zM20.5 185.9v4.1l.2-.2zM20.5 185.9l.2 .3v3.6zM20.5 185.9l.2 .3 3.7-.3zM20.7 186.2l3.7-.3 .2 .3z"/>
</g>
<!-- layer: line -->
<g fill="#000" stroke="#000" stroke-width=".13">
<path d="M12.8 182.2l1.3 1.2v-1.2zM12.8 182.2l1.3 1.2h-1.3z"/>
<path d="M12.8 184.8l1.3 2.5v-2.5zM12.8 184.8l1.3 2.5h-1.3z"/>
<path d="M12.8 188.6l1.3 2.6v-2.6zM12.8 188.6l1.3 2.6h-1.3z"/>
<path d="M12.8 192.5l1.3 1.3v-1.3zM12.8 192.5l1.3 1.3h-1.3z"/>
<path d="M16.7 182.2l1.3 1.2v-1.2zM16.7 182.2l1.3 1.2h-1.3z"/>
<path d="M16.7 184.8l1.3 2.5v-2.5zM16.7 184.8l1.3 2.5h-1.3z"/>
<path d="M16.7 188.6l1.3 2.6v-2.6zM16.7 188.6l1.3 2.6h-1.3z"/>
<path d="M16.7 192.5l1.3 1.3v-1.3zM16.7 192.5l1.3 1.3h-1.3z"/>
</g>
<!-- layer: S -->
<g fill="#000" stroke="#000" stroke-width=".13">
<path d="M11.5 184.8l1.3 2.5v-2.5zM11.5 184.8l1.3 2.5h-1.3z"/>
<path d="M11.5 183.4l7.8 1.4v-1.4zM11.5 183.4l7.8 1.4h-7.8z"/>
<path d="M11.5 187.3l7.8 .7v-.7zM11.5 187.3l7.8 .7h-7.8z"/>
<path d="M11.5 188l7.8 .6v-.6zM11.5 188l7.8 .6h-7.8z"/>
<path d="M18 188.6l1.3 2.6v-2.6zM18 188.6l1.3 2.6h-1.3z"/>
<path d="M11.5 191.2l7.8 1.3v-1.3zM11.5 191.2l7.8 1.3h-7.8z"/>
</g>
<!-- layer: C -->
<g fill="#000" stroke="#000" stroke-width=".13">
<path d="M19.3 186l1.3 3.9v-3.9zM19.3 186l1.3 3.9h-1.3z"/>
<path d="M19.3 184.8l5.2 1.2v-1.2zM19.3 184.8l5.2 1.2h-5.2z"/>
<path d="M19.3 189.9l5.2 1.3v-1.3zM19.3 189.9l5.2 1.3h-5.2z"/>
</g>
<g font-size="2.7">
<text x="96.5" y="149.2">LOWER GROUND FLOOR REFLECTED CEILING PLAN</text>
<text x="25.6" y="186.7">TOPSTEEL BUILDERS</text>
</g>
<text font-size="2.3" x="220.1" y="189.1">AS-BUILT PLAN</text>
<g font-size="1.9">
<text x="46.3" y="63.8">A</text>
<text x="62.3" y="63.9">B</text>
<text x="77.5" y="63.9">C</text>
<text x="93" y="63.9">D</text>
<text x="108.2" y="63.9">E</text>
<text x="123.7" y="63.9">F</text>
<text x="138.8" y="63.9">G</text>
<text x="154.2" y="63.9">H</text>
<text x="169.9" y="63.8">I</text>
<text x="185" y="63.8">J</text>
<text x="200.3" y="63.9">K</text>
<text x="215.7" y="63.8">L</text>
<text x="231.3" y="63.9">M</text>
<text x="53.1" y="71.7">4.15</text>
<text x="76.4" y="71.5">8.00</text>
<text x="107" y="71.5">8.00</text>
<text x="137.2" y="67.3">48.30</text>
<text x="137.7" y="71.5">8.00</text>
<text x="168.4" y="71.5">8.00</text>
<text x="199.1" y="71.5">8.00</text>
<text x="222.3" y="71.5">4.15</text>
<text x="29.1" y="81">1</text>
<text x="37.4" y="90.1" transform="rotate(-90 37.4 90.1)">4.15</text>
<text x="29.2" y="96.8">2</text>
<text x="33.7" y="103" transform="rotate(-90 33.7 103)">10.50</text>
<text x="37.4" y="102.5" transform="rotate(-90 37.4 102.5)">2.35</text>
<text x="29.2" y="111.6">3</text>
<text x="37.4" y="110" transform="rotate(-90 37.4 110)">1.50</text>
<text x="37.4" y="117.7" transform="rotate(-90 37.4 117.7)">2.50</text>
<text x="41.2" y="118.2" transform="rotate(-90 41.2 118.2)">2.00</text>
<text x="29.2" y="121.5">4</text>
<text x="159.8" y="187.4">BATANGAS STATE UNIVERSITY</text>
</g>
<text font-size="1.8" x="164" y="193.5">DR. TIRSO A. RONQUILLO</text>
<text font-size="1.7" x="266.6" y="189.3">A</text>
<g font-size="1.6">
<text x="47.6" y="86.8">4.5mm thk Hardiflex</text>
<text x="49.6" y="88.4">Board on Metal</text>
<text x="50.1" y="89.9">Furring Frame</text>
<text x="219.9" y="88.7">EARTHFILL</text>
<text x="165.2" y="96.6">EARTHFILL</text>
<text x="196.8" y="96.6">EARTHFILL</text>
<text x="219.9" y="103.6">EARTHFILL</text>
<text x="165.2" y="116.8">EARTHFILL</text>
<text x="196.7" y="116.8">EARTHFILL</text>
<text x="219.9" y="116.8">EARTHFILL</text>
</g>
<g font-size="1.5">
<text x="97.6" y="151.7">SCALE:</text>
<text x="157.7" y="151.7">1:100 M</text>
</g>
<text font-size="1.4" x="265.6" y="191.1">14/25</text>
<g font-size="1.3">
<text x="241.5" y="84.6" transform="rotate(-90 241.5 84.6)">1.50</text>
<text x="241.5" y="92.4" transform="rotate(-90 241.5 92.4)">2.65</text>
<text x="241.5" y="100.8" transform="rotate(-90 241.5 100.8)">1.70</text>
<text x="241.5" y="105.7" transform="rotate(-90 241.5 105.7)">0.90</text>
<text x="241.5" y="109.9" transform="rotate(-90 241.5 109.9)">1.25</text>
<text x="241.5" y="117.2" transform="rotate(-90 241.5 117.2)">2.50</text>
<text x="125.3" y="183.4">PROJECT / LOCATION:</text>
<text x="159.2" y="183.4">OWNER</text>
<text x="191.8" y="183.4">DESIGNED:</text>
<text x="242.6" y="183.1">SHEET CONTENT</text>
<text x="262.4" y="183.1">SHEET NO.</text>
<text x="26" y="190.4">043- 980-8888/043- 723-2554 Fax No. 043- 723-3480</text>
<text x="27.1" y="188.7">1-C EVANGELISTA ST. BATANGAS CITY</text>
<text x="128.3" y="188.2">FIVE STOREY BATSTATEU CIT BUILDING</text>
<text x="191.8" y="191.1">CHECKED:</text>
<text x="191.8" y="187.3">DRAWN/CAD:</text>
<text x="125.3" y="192.3">BatStateU Alangilan Campus</text>
<text x="125.3" y="194.8">Golden Country, Alangilan, Batangas City</text>
<text x="166.2" y="195">UNIVERSITY PRESIDENT</text>
<text x="191.8" y="194.9">DATE:</text>
</g>
<g font-size="1.2">
<text x="53.5" y="183.4">ARCHITECT/CIVIL ENGINEER</text>
<text x="105.3" y="183">SEAL</text>
<text x="53.7" y="195.3">PTR No.</text>
<text x="53.7" y="193.6">PRC Reg No.</text>
<text x="69.7" y="195.3">Issued on:</text>
<text x="69.7" y="193.6">Valid until:</text>
<text x="87.3" y="193.6">TIN:</text>
<text x="87.3" y="195.3">Issued at:</text>
</g>
<g font-size="1.1">
<text x="108.3" y="131.3">SHEARWALL</text>
<text x="108.3" y="132.6">(ELEVATOR SHAFT)</text>
</g>
<g font-size="1">
<text x="244.2" y="186.1">LOWER GROUND FLOOR</text>
<text x="244.2" y="187.3">REFLECTED CEILING PLAN</text>
</g>
</svg>
